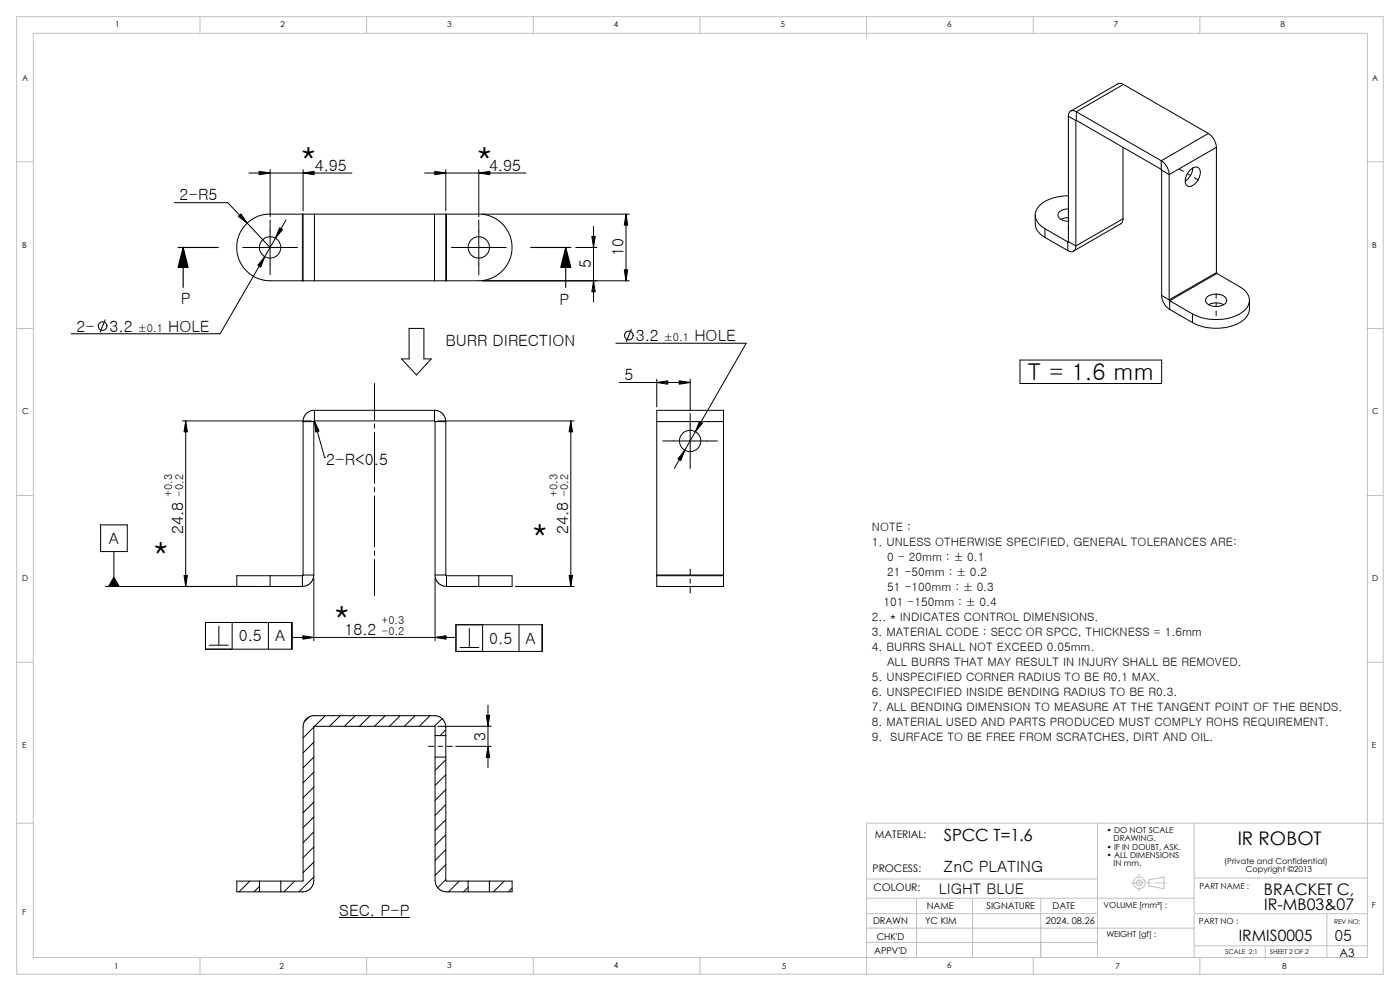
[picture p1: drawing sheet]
<svg xmlns="http://www.w3.org/2000/svg" width="420mm" height="297mm" viewBox="0 0 420 297" stroke-linecap="round" stroke-linejoin="round" font-family="sans-serif">
<g fill="none" stroke="#c0c0c0" stroke-width=".3">
<path d="M5 5h410v287h-410zM10 10h400.2v277h-400.2zM60 5v5M110 5v5M160 5v5M210 5v5M260 5v6.5M310 5v5M360 5v5M5 48.5h5M410 48.5h5M5 98.5h5"/>
<path d="M410 98.5h5M5 148.5h5M410 148.5h5M5 198.5h5M410 198.5h5M5 246.7h5M329.2 246.7v40.3M358.2 246.7v40.3M415 246.7h-155v45.3M260 273.8h69.2M260 263.4h69.2M260 269.2h98.2"/>
<path d="M260 278.2h98.2M275 269.2v17.8M291.8 269.2v17.8M312.2 269.2v17.8M339.3 264.6h3.5M341.8 261.9v.7M341.8 263.8v1.3M341.8 266.4v.6M344 264.6h1.3M344.6 263.7l4.6-.9v3.6l-4.6-.9zM346.6 264.6h3.4M358.2 273.9h52"/>
<path d="M358.2 263.1h52M398.1 273.9v13.1M60 287v5M110 287v5M160 287v5M210 287v5M260 282.5h69.2M310 287v5M358.2 283.5h52M360 287v5M379.6 283.5v3.5"/>
<circle cx="341.8" cy="264.6" r="1.77"/>
<circle cx="341.8" cy="264.6" r=".93"/>
</g>
<g fill="none" stroke="#000" stroke-width=".3">
<path d="M320.5 34.8l2.2 1.4M320.5 34.8v37.6M322.7 36.2v37.5M322.9 33.5l25.5 14.7M322.9 36.1l25.5 14.7M322.9 33.5v2.6M322.9 36.1l-.2 .1M322.9 33.5a1.43 1.43 0 0 0-1.7-.2 1.43 1.43 0 0 0-.7 1.5M337 25.3l-.7-.3-.9 .1-14.2 8.2M337 25.3l25.5 14.7M337 25.3l-14.1 8.2M74.7 51.9h30.9"/>
<path d="M81 50.8v14.1M90.9 50.8v12.4M127.4 51.9h30.4M133.7 50.8v12.4M143.6 50.8v14.1M320.5 58.7a11.6 11.6 0 0 0-9.3 3.7 4 4 0 0 0 1.7 5.8l.6 .3M336.9 44.2v21.4M348.4 48.2a5.1 5.1 0 0 1 2.3 4.1M348.4 50.8l.1 .2M348.4 48.2v2.6M348.5 51l2.2 1.3M348.5 51v37.6"/>
<path d="M350.7 52.3v37.6M353.8 50.7l1.2 .7M356.1 52l1.1 .6M356.8 51.2a2.17 2.17 0 0 1 2.8-.9 3.6 3.6 0 0 1-1.1 4.8 1.57 1.57 0 0 1-1.5 .8 1.57 1.57 0 0 1-1.4-1.1 4.9 4.9 0 0 1 1.2-3.6zM357.8 50.4a4.8 4.8 0 0 1-2.2 3.9M358.3 53.3l1.2 .7M362.5 40a5.3 5.3 0 0 1 2.4 4.2M362.5 40l-14.1 8.2M364.9 44.2l-14.2 8.1M364.9 44.2v37.5M52.3 60.7h16l12.7 13.5M72.8 74.2h16.4"/>
<path d="M81 64.1l-2.6 .4-2.1 .8-1.8 1.3-1.8 2-1.2 2.4-.5 2.3 .2 2.7 .8 2.5 1.1 1.8 1.7 1.7 3.1 1.7 3.1 .5h9.7M81 66v16.3M81 64.2h9.7M85.8 65.9l-19.8 34.1h-44.7M90.7 64.2v20M90.7 64.2h.2M90.9 64.2v20M90.9 64.2h3.4M94.3 64.2v20M94.3 64.2h36M130.3 64.2h3.4M130.3 64.2v20"/>
<path d="M133.7 64.2h.2M133.7 64.2v20M133.9 64.2h10.6l2.3 .4 1.5 .7 1.5 1 1.1 1.1 1.5 2 .9 2.2 .3 2.6-.5 3.1-1.2 2.4-1.7 2-1.9 1.3-1.5 .7-2.3 .4-10.6 .1M133.9 64.2v20M135.4 74.2h16.4M143.6 66v16.3M144.6 64.2h44.2M172.7 74.2h6.4M178.1 67.8v22.7M187.8 64.2v20M310.6 64.5v2.6a4.9 4.9 0 0 0 2.9 4.1M313.5 68.5l6.8 4"/>
<path d="M313.5 71.2l6.8 3.9M313.5 68.5v2.7M320.3 72.5v2.6M320.5 72.4l-.2 .1M320.5 65.2l-2.2 .5M320.5 72.4l2.2 1.3M320.5 62.6a2.7 2.7 0 0 0-3.1 2 2.99 2.99 0 0 0 3.1 1.7M322.7 73.7a1.48 1.48 0 0 1-.7 1.6 1.48 1.48 0 0 1-1.7-.2M336.9 65.6l-.1 .7-.5 .8-14.3 8.2M336.9 65.6l-14.2 8.1M31.5 95.8l-1.4 3.8M90.7 84.2h.2"/>
<path d="M90.9 84.2h3.4M94.3 84.2h36M122.7 98.4h4.5v9.2h2.2l-4.5 4.8-4.4-4.8h2.2zM130.3 84.2h3.4M133.7 84.2h.2M144.6 84.2h44.2M189.4 98.7l-1.5 3.7M348.5 88.6a5.4 5.4 0 0 0 2.4 4.2M348.5 88.6l2.2 1.3M350.7 89.9l.2 .2M350.9 90.1l6.9 4M350.9 90.1v2.7"/>
<path d="M350.9 92.8l6.9 3.9M357.8 94.1v2.6M362 89.2a4.3 4.3 0 0 1 5.9 .3 1.85 1.85 0 0 1-2 2.2 3.6 3.6 0 0 1-4.2-1.5zM362.5 91.3a4.9 4.9 0 0 1 4.6 0M364.8 88v1.4M364.8 90.7v1.2M364.8 93.2v1.4M364.9 81.7l-14.2 8.2M364.9 81.7l.1 .3M365 82l6.9 3.9a4.2 4.2 0 0 1 2.2 6.2 12.2 12.2 0 0 1-10.5 3.6 13.1 13.1 0 0 1-5.8-1.6M365 82l-14.1 8.1M374.8 90v2.6a5.6 5.6 0 0 1-4.2 4.7 15.9 15.9 0 0 1-12.8-.6"/>
<path d="M112.4 114.9v10.9M184.7 102.9h39.2l-21.6 37.5M185.8 114.6h21.3M197 113.7v8.3M207.1 113.7v9.3M306 107.9h42.5v7h-42.5zM54.7 126.2h38.6M55.7 126.2v49.6M90.9 126.4v45.9M90.9 126.4h3.2M94.1 126.4v45.9M94.3 123v3.2"/>
<path d="M94.3 123h36v3.2h-36M94.3 126.2l3.1 10.9M94.3 123l-.9 .1-1.2 .6-1 1.3-.3 1.4M94.3 126.2l-.2 .2M97.4 137.1h.1M112.4 127v1.3M112.4 129.6v15.2M130.3 126.2l.2 .2M130.3 122.9l1.4 .3 1.3 1 .6 1.1 .1 1.1M130.5 126.4v45.9M130.5 126.4h3.2M131.3 126.2h40.9"/>
<path d="M133.7 126.4v45.9M171.2 126.2v49.6M197 126.4h20M197 126.4v45.9M198.8 132.2h16.4M207.1 124v16.4M217 126.4v-3.4h-20v3.4M217 126.4v45.9M30.2 157.3h8v8h-8zM112.4 146.1v1.3M112.4 148.6v15.3M31.6 175.8h45.2"/>
<path d="M34.2 165.3v10.5M81 172.6v3.2M81 175.8h9.7M81 172.6h9.7M81 172.6h-10v3.2h10M90.7 172.6v3.2M90.9 172.3h3.2M90.9 172.3l-.2 .3M94.1 173.4v18.6M94.1 172.3l-.2 1.3-.9 1.3-1 .6-1.3 .3M112.4 165.1v1.3M112.4 167.7v10.8"/>
<path d="M130.5 172.3l.2 1.3 .9 1.3 1 .6 1.3 .3M130.5 173.4v18.6M130.5 172.3h3.2M133.7 172.3l.2 .3M133.9 175.8h9.7M133.9 172.6h9.7M133.9 172.6v3.2M143.6 172.6v3.2M143.6 172.6h10v3.2h-10M154.6 175.8h17.6M197 172.3v.3M197 172.6h20"/>
<path d="M197 172.6v3.2h20v-3.2M197 172.3h20M207.1 170.6v1.7M207.1 173.5v1.3M207.1 176.1v1.7M217 172.3v.3M61.6 186.6h25.9v8h-25.9zM62.8 193.4h5.7M65.7 187.7v5.7M69.6 186.6v8M80.5 186.6v8M87.8 191.1h49.1"/>
<path d="M136.8 187.2h25.9v8h-25.9zM138 194.1h5.6M140.8 188.4v5.7M144.8 187.2v8M155.7 187.2v8M92.6 215l-1.2 1.2M94.1 217.9l-3.2 3.2M94.3 217.7l-.2 .1v46.1l-.2 1.3-.6 1-1.3 .9-1.3 .2M97.6 214.5l-3.3 3.2h36.1l.2 .2M102.1 214.5l-3.3 3.2M106.6 214.5l-3.3 3.2M111 214.5l-3.2 3.2"/>
<path d="M115.5 214.5l-3.1 3.2M120 214.5l-3.2 3.2M124.5 214.5l-3.2 3.2M129 214.5l-3.2 3.2M130.5 217.9v2.6M131.3 217.7h16.1M132.6 215.4l-2.3 2.3M133.7 218.7l-1.7 1.8M146.4 211.3v18.7M94.1 222.4l-3.2 3.2M94.1 226.9l-3.2 3.2M94.1 231.4l-3.2 3.2"/>
<path d="M94.1 235.9l-3.2 3.2M128.5 223.7h1.7M130.5 220.5v6.4M130.5 226.9l.1 37.7 .6 1.4 .9 .7 .9 .5 7.4 .1M130.5 220.5h3.2M130.5 226.9h3.2M131.5 223.7h1.3M133.7 220.5v-2.6l-.3-1.4-1-1.3-1.6-.7h-36.5l-1.4 .3-1.3 1-.7 1.6v46.5l-.2 .2M133.7 227.7l-3.2 3.2M133.7 232.2l-3.2 3.2M133.7 236.7l-3.2 3.2M133.7 226.9v37"/>
<path d="M133.7 220.5v6.4M134 223.7h1.7M136.7 223.7h10.7M94.1 244.9l-3.2 3.2M94.1 249.3l-3.2 3.3M94.1 240.4l-3.2 3.2M94.1 253.8l-3.2 3.2M94.1 258.4l-3.2 3.1M133.7 241.2l-3.2 3.2M133.7 245.7l-3.2 3.2M133.7 250.2l-3.2 3.2M133.7 254.7l-3.2 3.2"/>
<path d="M133.7 259.2l-3.2 3.1M74.9 264.1l-3.2 3.2M77.9 264.1h6.3M77.9 267.3h6.3M77.9 265.6l-1.7 1.7M77.9 264.1h-6.9v3.2h6.9M77.9 264.1v3.2M84.2 267.3h6.5M84.2 264.1v3.2M84.2 264.1h6.5M88.4 264.1l-3.2 3.2M94.1 262.8l-4.4 4.5"/>
<path d="M101.8 275h21.2M133.7 263.7l-2.4 2.4M133.8 263.9l.1 .2h6.5M137.8 264.1l-3.2 3.2M140.4 265.9l-1.3 1.4M140.4 264.1v3.2M140.4 267.3h6.4M140.4 264.1h6.4M146.8 264.1h6.8v3.2h-6.8M146.8 264.1v3.2M151.3 264.1l-3.3 3.2M153.6 266.2l-1.1 1.1"/>
<circle cx="81" cy="74.1" r="3.2"/>
<circle cx="143.6" cy="74.1" r="3.2"/>
<circle cx="30.8" cy="97.7" r="1.3"/>
<circle cx="188.6" cy="100.5" r="1.32"/>
<circle cx="207" cy="132.2" r="3.2"/>
</g>
<g fill="#000" stroke="#000" stroke-width=".3">
<path d="M77.7 51.4l3.3 .5-3.3 .5zM90.9 51.9l3.3-.5v1zM130.4 51.4l3.3 .5-3.3 .5zM143.6 51.9l3.3-.5v1zM71.5 64.9l.8-.8 1.9 2.8zM79.4 76.9l-1.2 3.2-.9-.6zM83.9 68.3l.9 .5-2.2 2.6zM177.5 70.9h1.1l-.5 3.3zM187.8 64.2l.5 3.3h-1zM178.1 84.2l.5 3.3h-1.1zM187.3 80.9h1l-.5 3.3zM197 114.6l3.3-.5v1z"/>
<path d="M203.8 114.1l3.3 .5-3.3 .5zM55.7 126.2l.5 3.3h-1zM94.3 126.2l1.4 3-1 .3zM171.2 126.2l.5 3.3h-1zM205.4 134.9l-1.2 3.1-.8-.5zM209.8 126.3l.9 .5-2.1 2.6zM34.2 173l1.6 2.8h-3.2zM55.2 172.5h1l-.5 3.3zM170.7 172.5h1l-.5 3.3zM90.8 190.5l3.3 .6-3.3 .5zM130.5 191.1l3.3-.6v1.1zM145.9 214.4h1l-.5 3.3z"/>
<path d="M146.4 223.7l.5 3.3h-1z"/>
</g>
<path d="M54.9 74.2l1.5 5.9h-3zM169.7 74.2l1.5 5.9h-3z" fill="#000" stroke="#000" stroke-width=".34"/>
<path d="M53.4 74.2h12M54.9 74.2v11.9M159.2 74.2h12M169.7 74.2v11.9" fill="none" stroke="#000" stroke-width=".34"/>
<g font-size="9.3">
<text x="90.3" y="49.2">*</text>
<text x="143" y="49.2">*</text>
<text x="46" y="167.5">*</text>
<text x="159.6" y="162.3">*</text>
<text x="100.3" y="186.7">*</text>
</g>
<text font-size="6.9" x="308.3" y="114">T = 1.6 mm</text>
<text font-size="5.6" x="371.3" y="253.1">IR ROBOT</text>
<text font-size="5" x="283.1" y="252.2">SPCC T=1.6</text>
<g font-size="4.8">
<text x="379.2" y="268.1">BRACKET C,</text>
<text x="379.2" y="272.8">IR-MB03&amp;07</text>
</g>
<g font-size="4.7">
<text x="94.5" y="51.2">4.95</text>
<text x="146.7" y="51.2">4.95</text>
<text x="53.9" y="60.1">2-R5</text>
<text x="187" y="76.8" transform="rotate(-90 187 76.8)">10</text>
<text x="177.3" y="80.5" transform="rotate(-90 177.3 80.5)">5</text>
<text x="54.2" y="91.2">P</text>
<text x="167.9" y="91.4">P</text>
<text x="22.9" y="99.4">2-</text>
<text x="32.9" y="99.4">3.2</text>
<text x="50.5" y="99.4">HOLE</text>
<text x="133.6" y="103.7">BURR DIRECTION</text>
<text x="190.8" y="102.2">3.2</text>
<text x="208.3" y="102.2">HOLE</text>
<text x="187.3" y="114">5</text>
<text x="97.9" y="139.2">2-R&lt;0.5</text>
<text x="54.9" y="159.9" transform="rotate(-90 54.9 159.9)">24.8</text>
<text x="170.5" y="159.9" transform="rotate(-90 170.5 159.9)">24.8</text>
<text x="32.7" y="162.9">A</text>
<text x="103.4" y="190.4">18.2</text>
<text x="71.6" y="192.2">0.5</text>
<text x="82.5" y="192.2">A</text>
<text x="146.8" y="192.9">0.5</text>
<text x="157.7" y="192.9">A</text>
<text x="145.6" y="222" transform="rotate(-90 145.6 222)">3</text>
<text x="283.1" y="261.2">ZnC PLATING</text>
<text x="101.8" y="274.4">SEC. P-P</text>
<text x="371.6" y="282.1">IRMIS0005</text>
<text x="400.3" y="282">05</text>
</g>
<text font-size="4.4" x="281.6" y="268.1">LIGHT BLUE</text>
<g font-size="3.5">
<text x="261.6" y="159">NOTE :</text>
<text x="261.6" y="163.5">1. UNLESS OTHERWISE SPECIFIED, GENERAL TOLERANCES ARE:</text>
<text x="266.2" y="168">0 - 20mm : ± 0.1</text>
<text x="266.2" y="172.6">21 -50mm : ± 0.2</text>
<text x="266.2" y="177">51 -100mm : ± 0.3</text>
<text x="265" y="181.5">101 -150mm : ± 0.4</text>
<text x="261.6" y="186.1">2.. * INDICATES CONTROL DIMENSIONS.</text>
<text x="261.6" y="190.5">3. MATERIAL CODE : SECC OR SPCC, THICKNESS = 1.6mm</text>
<text x="261.6" y="195">4. BURRS SHALL NOT EXCEED 0.05mm.</text>
<text x="266.2" y="199.5">ALL BURRS THAT MAY RESULT IN INJURY SHALL BE REMOVED.</text>
<text x="261.6" y="208.5">6. UNSPECIFIED INSIDE BENDING RADIUS TO BE R0.3.</text>
<text x="261.6" y="204">5. UNSPECIFIED CORNER RADIUS TO BE R0.1 MAX.</text>
<text x="261.6" y="213">7. ALL BENDING DIMENSION TO MEASURE AT THE TANGENT POINT OF THE BENDS.</text>
<text x="261.6" y="217.6">8. MATERIAL USED AND PARTS PRODUCED MUST COMPLY ROHS REQUIREMENT.</text>
<text x="261.6" y="222">9. SURFACE TO BE FREE FROM SCRATCHES, DIRT AND OIL.</text>
<text x="401.9" y="286.7">A3</text>
</g>
<g font-size="3.3">
<text x="41.4" y="99.4">±0.1</text>
<text x="199.2" y="102.2">±0.1</text>
<text x="51.7" y="148.8" transform="rotate(-90 51.7 148.8)">+0.3</text>
<text x="54.9" y="148.8" transform="rotate(-90 54.9 148.8)">-0.2</text>
<text x="167.2" y="148.8" transform="rotate(-90 167.2 148.8)">+0.3</text>
<text x="170.5" y="148.8" transform="rotate(-90 170.5 148.8)">-0.2</text>
<text x="114.5" y="190.4">-0.2</text>
<text x="114.5" y="187.1">+0.3</text>
</g>
<g font-size="3.1">
<text x="262.5" y="251.1">MATERIAL:</text>
<text x="261.8" y="261.3">PROCESS:</text>
<text x="262" y="267.1">COLOUR:</text>
</g>
<g font-size="2.8">
<text x="278" y="272.4">NAME</text>
<text x="295.9" y="272.4">SIGNATURE</text>
<text x="315.8" y="272.4">DATE</text>
<text x="261.9" y="276.9">DRAWN</text>
<text x="263" y="281.6">CHK'D</text>
<text x="277.5" y="276.9">YC KIM</text>
<text x="313.7" y="276.9">2024. 08.26</text>
<text x="262.3" y="286">APPV'D</text>
</g>
<g font-size="2.5">
<text x="34.5" y="8.2">1</text>
<text x="84.2" y="8.2">2</text>
<text x="134.2" y="8.2">3</text>
<text x="184.1" y="8.2">4</text>
<text x="234.2" y="8.2">5</text>
<text x="284.1" y="8.2">6</text>
<text x="334.1" y="8.2">7</text>
<text x="384.1" y="8.2">8</text>
<text x="6.6" y="24.2">A</text>
<text x="411.6" y="24.2">A</text>
<text x="6.6" y="74.2">B</text>
<text x="411.6" y="74.2">B</text>
<text x="6.6" y="124.2">C</text>
<text x="411.6" y="124.2">C</text>
<text x="6.6" y="174.2">D</text>
<text x="411.6" y="174.2">D</text>
<text x="6.6" y="224.2">E</text>
<text x="411.6" y="224.3">E</text>
<text x="332.1" y="249.7">• DO NOT SCALE</text>
<text x="332.1" y="254.7">• IF IN DOUBT, ASK.</text>
<text x="332.1" y="257.1">• ALL DIMENSIONS</text>
<text x="334.1" y="252.2">DRAWING.</text>
<text x="334.1" y="259.6">IN mm.</text>
<text x="367.2" y="258.8">(Private and Confidential)</text>
<text x="373.8" y="261.3">Copyright ©2013</text>
<text x="359.9" y="266.6">PART NAME :</text>
<text x="6.6" y="274.2">F</text>
<text x="331.1" y="272.2">VOLUME [mm³] :</text>
<text x="411.6" y="272">F</text>
<text x="331.9" y="280.9">WEIGHT [gf] :</text>
<text x="359.6" y="277.1">PART NO :</text>
<text x="34.2" y="290.4">1</text>
<text x="83.8" y="290.4">2</text>
<text x="134.2" y="290.2">3</text>
<text x="184.1" y="290.2">4</text>
<text x="234.6" y="290.4">5</text>
<text x="284.1" y="290.2">6</text>
<text x="334.6" y="290.4">7</text>
<text x="384.6" y="290.4">8</text>
</g>
<g font-size="2">
<text x="400.2" y="277.1">REV NO:</text>
<text x="367.5" y="286">SCALE 2:1</text>
<text x="380.9" y="286">SHEET 2 OF 2</text>
</g>
</svg>
